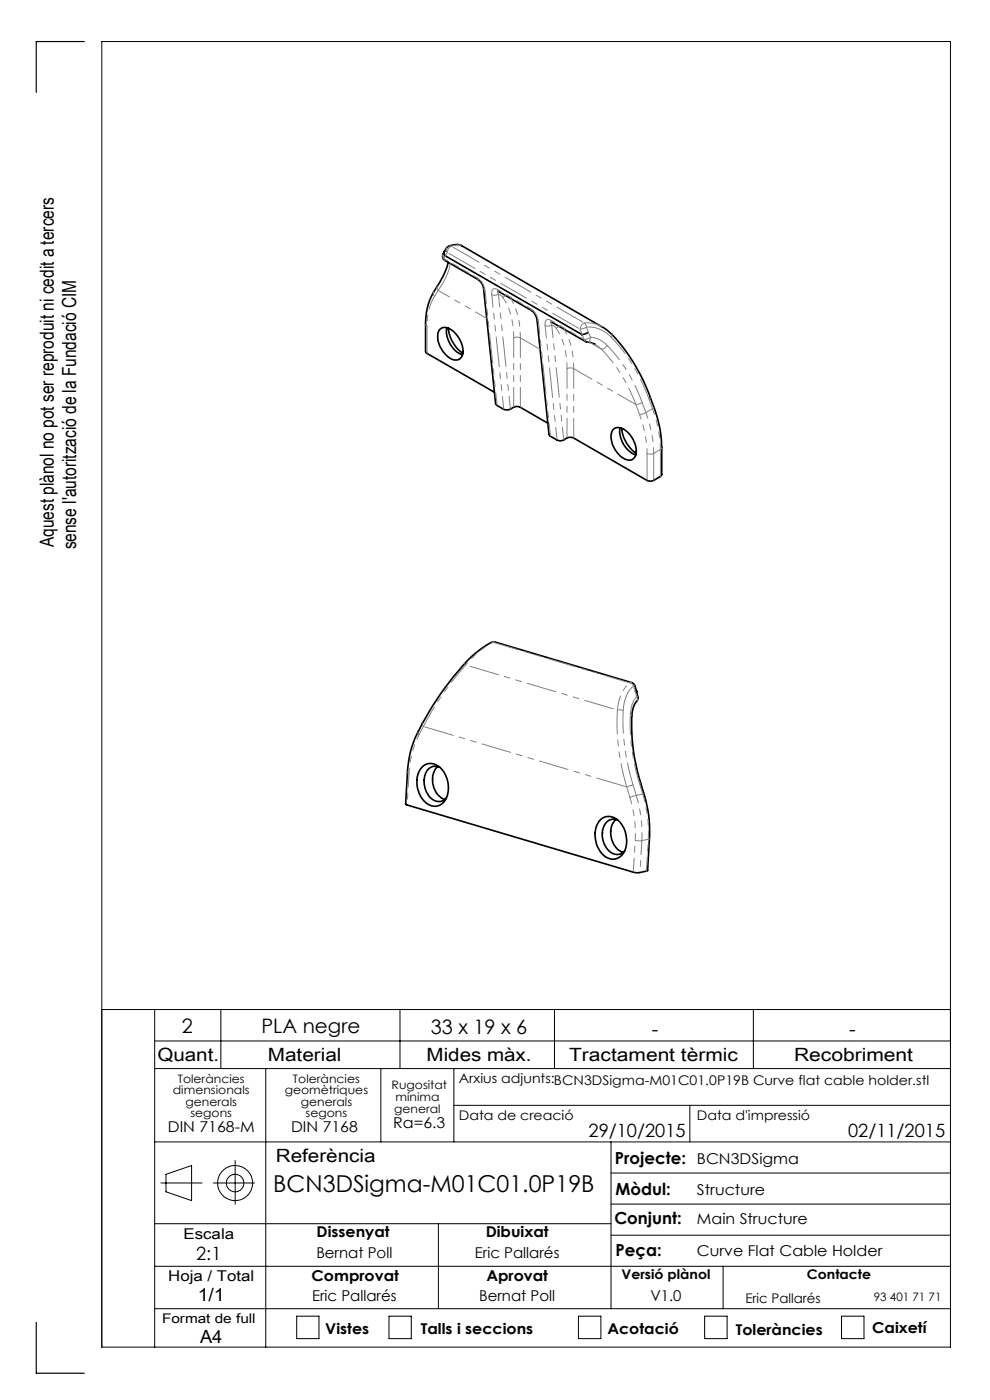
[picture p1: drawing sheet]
<svg xmlns="http://www.w3.org/2000/svg" width="210mm" height="297mm" viewBox="0 0 210 297" stroke-linecap="round" stroke-linejoin="round" font-family="sans-serif">
<g fill="none" stroke="#000" stroke-width=".21">
<path d="M21.6 214.2h180M32.8 214.2v71.6M46.8 214.2v12.5M84.8 214.2v12.5M117.6 214.2v12.5M159.8 214.2v12.5M32.8 220.8h168.8M32.8 226.7h168.8M56.4 226.7v59.1M80.8 226.7v15.5M96.3 226.7v15.5M96.3 234.5h105.3"/>
<path d="M146.3 234.5v7.7M32.8 259.6h96.8M32.8 242.2h168.8M34.1 251h8.8M35.2 249.1l5.4-1.8v7.4l-5.4-1.9zM45.3 251h8.7M49.9 246.2v9.3M93 259.6v18M129.6 242.2v35.4M129.6 255.4h72M129.6 248.8h72M32.8 277.6h168.8"/>
<path d="M32.8 268.6h168.8M62.9 279.2h4.8v4.8h-4.8zM82.5 279.2h4.7v4.8h-4.7zM122.7 279.2h4.8v4.8h-4.8zM129.6 262h72M149.5 279.2h4.7v4.8h-4.7zM153.4 268.6v9M178.5 279.2h4.8v4.8h-4.8zM21.6 285.8h180v-277h-180v277"/>
<circle cx="49.9" cy="251" r="3.7"/>
<circle cx="49.9" cy="251" r="1.86"/>
</g>
<path d="M17.9 8.8h-10.2v10.8M7.7 280.5v10.8h10.2" fill="none" stroke="#000" stroke-width=".25"/>
<g fill="none" stroke="#000" stroke-width=".35">
<path d="M94.3 53.3l-.3 .6a1.03 1.03 0 0 0 .4 1.3l7.1 4.1a2.8 2.8 0 0 1 1.1 2l2.5 24.4 .3 .3 1.9 1 1-.2 .6-.4a1.5 1.5 0 0 1 1.4 0l5.9 3.4M95.1 55.7a18 18 0 0 1-3.1 6.2 12.8 12.8 0 0 0-1.7 7v5.7l.2 .3 14.4 8.3M93.4 69.8a2.16 2.16 0 0 1 2.8 .5 5.2 5.2 0 0 1 1.8 5.3 1.79 1.79 0 0 1-3 .1 5.4 5.4 0 0 1-2-5.3zM94.8 69.5a5.4 5.4 0 0 0 3.3 5.8M95.1 69.6a7.2 7.2 0 0 0 3.1 5.3M105.6 61.8l7.2 4.1a2.96 2.96 0 0 1 1.1 1.9l2.6 24.4 .1 .2 1.7 1 .5 .1 .6-.1 1-.6h1.1l15.7 9.1a1.5 1.5 0 0 0 1.4 0l1.5-.8 .3-.4v-5.7a29.6 29.6 0 0 0-2.7-11.5 35.8 35.8 0 0 0-8.9-13.4l-30.9-18a2.8 2.8 0 0 0-3.2 .5l-.5 .8 .3 .9 28.9 16.7 1.4-.5M116.9 68.3l7.3 4.2 1.1 .2 1 .4M130.2 91a2.19 2.19 0 0 1 2.8 .5 5.1 5.1 0 0 1 1.7 5.4 1.64 1.64 0 0 1-2.5 .3 5.1 5.1 0 0 1-2.3-5.9zM131.6 90.7a5.4 5.4 0 0 0 3.3 5.8M131.9 90.8a7.4 7.4 0 0 0 3 5.4M99.4 139.9a14.2 14.2 0 0 1 5.2-3.7l29.5 8.6 .5 .4 .4 1.4 .3 1.3-.1 .6a5.5 5.5 0 0 0-1.2 4.1 45.8 45.8 0 0 0 2.8 16.5 26.4 26.4 0 0 1 1 8.8l-.4 6.8-1.8 .4-1.3-.1-48.1-14.3-.2-.1 .4-6.8a22.6 22.6 0 0 1 3.9-11.5 65.1 65.1 0 0 1 9.1-12.4zM134.7 146.6h.3"/>
<path d="M89.6 162.7a2.86 2.86 0 0 1 4.4 .9 5.6 5.6 0 0 1-.1 6.8 2.86 2.86 0 0 1-4.4-1 5.6 5.6 0 0 1 .1-6.7zM92.9 162.6a4.5 4.5 0 0 0 1.5 7M93.2 162.7a2.33 2.33 0 0 0-3.2 2.3 4.5 4.5 0 0 0 2.6 5 2.05 2.05 0 0 0 2.1-.7M127.4 173.9a3.1 3.1 0 0 1 4.7 1.4 5.2 5.2 0 0 1-.7 6.6 3.1 3.1 0 0 1-4.4-1.7 5.4 5.4 0 0 1 .4-6.3zM130.7 173.8a4.5 4.5 0 0 0 .7 6.7l.8 .3M131.1 174a2.23 2.23 0 0 0-3.1 1.7 4.5 4.5 0 0 0 2.4 5.5l.4 .1a2.04 2.04 0 0 0 1.7-.8"/>
</g>
<g fill="none" stroke="#808080" stroke-width=".21" stroke-dasharray="6.3 1.3 1.3 1.3 1.3 1.3">
<path d="M94.2 54.9l.2 .3M94.2 54.9l-.3-.5 .1-.5M94.5 54.3l-.3 .6M94.9 53.6l-.4 .6M94.9 53.6l-.3-.5 .1-.5M95.5 55.9a12.9 12.9 0 0 1-2.6 5.7M95.8 52.3a1.47 1.47 0 0 0-.9 1.3M95.8 52.3l-.6-.1M97.9 52.1l-.8-.2-1.3 .4M101.3 59a3.8 3.8 0 0 1 1.6 2.7M101.3 59l.2 .3M90.6 69.2v5.8"/>
<path d="M90.6 69.2l-.3-.4M92.2 62.8l-.3-.4 .1-.5M92.9 61.6l-.2-.5 .1-.4M92.9 61.6l-.7 1.2M102.9 61.7l-.3-.4M104.3 62.5a.84 .84 0 0 1 .2-1 .84 .84 0 0 1 1-.1M104.3 62.5a1.42 1.42 0 0 0 1.4-.1M105.5 61.4l.2 .4M105.7 61.7l-.2 .2 .2 .5M106.7 63.1l.6-.4M106.7 63.1l-1-.7M109 71.7a1.56 1.56 0 0 1 1.4 0"/>
<path d="M112.6 65.5a3.8 3.8 0 0 1 1.6 2.7M112.6 65.5l.2 .4M114.2 68.2l-.3-.4M114.6 74.1l-4.2-2.4M115.6 69v-.2a.78 .78 0 0 1 .3-.9 .78 .78 0 0 1 .9 0M117 68.3l-.2 .1 .2 .5M117 68.9a1.43 1.43 0 0 1-1.4 .1M117 68.3l-.2-.4M118 69.7l.6-.5M118 69.7l-1-.8M120.3 78.2a1.56 1.56 0 0 1 1.4 0M123.1 69.8l1.3-.4"/>
<path d="M123.1 69.8a1.47 1.47 0 0 1 .9-1.3M123.5 71l-.4-1.2M123.9 72l-.5-1M123.9 72l1.4-.5M124 68.5l1.9 .1 1.9 .8M124 68.5l.4 .9M124.2 72.4l-.3-.4M124.4 69.4l.4 1.1M124.6 72.5l.5-.3 .2-.7M124.8 70.5l.5 1M125.3 71.5a5.4 5.4 0 0 1 3.5 1.8M127.6 74.1a1.45 1.45 0 0 0 1.2-.8"/>
<path d="M127.6 74.1l-1.3-1M127.6 74.1l-2.6-1.5M129.6 71.5a6.4 6.4 0 0 0-5.2-2.1M129.7 70.9l-.1 .6M134.9 85.8l1.3-.4M135.7 88l-.8-2.2M135.7 88l1.3-.5M136.2 85.4l.8 2.1M137 87.5l1.4-.8M137.3 96.2a1.56 1.56 0 0 0 1.4 0M138 84.3l-.4 .3M138.4 86.7l-.8-2.1"/>
<path d="M138.7 96.2v5.7M138.7 86.4l-.3 .3M140.1 95.4l-1.4 .8M140.4 95l-.3 .4M137.3 101.9v-5.7M140.1 101.1v-5.7M104.6 136.3l-.3-.1M105 136.2l-.4 .1M88.9 155.9l-.2-.6M89.8 154.1l-.9 1.8M89.8 154.1l-.2-.6M98.8 141.1l-.2-.3"/>
<path d="M131 150.6l1.2 .1M133.6 144.9l.4 .2 .4 .4M133.6 144.9l.4-.1M133.7 151.5l.4-2.1 .9-1.6M134 151.9l-.3-.4M134.4 145.5a7.1 7.1 0 0 0-2.2 5.2M134.7 145.5h-.3M134.8 146.6l-.4-1.1M135 147.8l-.2-1.2M135.1 148.7l.1-.5-.2-.4M135.3 147.8h-.3M86.8 164l-.4-.2"/>
<path d="M132.9 166.9l1.4-.4M133.6 169.2l1.4-.5M133.6 169.2l-.7-2.3M134.3 166.5l.7 2.2M134.7 178.3h1.4M135 168.7l1.3-.3M135.9 166.2h-.2M136.3 168.4l-.6-2.2M136.6 168.4h-.3M137.5 178l-1.4 .3M137.8 177.9l-.3 .1"/>
</g>
<path d="M128.8 73.3a33.8 33.8 0 0 1 7.4 12.1" fill="none" stroke="#808080" stroke-width=".21" stroke-dasharray="6.3 1.3 1.3 1.3 1.3 1.3" stroke-dashoffset="2.4"/>
<path d="M137.6 84.6a36.4 36.4 0 0 0-8-13.1" fill="none" stroke="#808080" stroke-width=".21" stroke-dasharray="6.3 1.3 1.3 1.3 1.3 1.3" stroke-dashoffset="1.8"/>
<path d="M134.9 85.8a33.4 33.4 0 0 0-7.3-11.7" fill="none" stroke="#808080" stroke-width=".21" stroke-dasharray="6.3 1.3 1.3 1.3 1.3 1.3" stroke-dashoffset="2.5"/>
<path d="M95.8 52.3l28.2 16.2M123.1 69.8l-28.2-16.2" fill="none" stroke="#808080" stroke-width=".21" stroke-dasharray="6.3 1.3 1.3 1.3 1.3 1.3" stroke-dashoffset="-.4"/>
<path d="M108.3 63.3a15.5 15.5 0 0 1 2.1 8.4M119.7 69.8a15.5 15.5 0 0 1 2 8.4" fill="none" stroke="#808080" stroke-width=".21" stroke-dasharray="6.3 1.3 1.3 1.3 1.3 1.3" stroke-dashoffset="5.2"/>
<path d="M134.9 85.8l-13.2-7.6" fill="none" stroke="#808080" stroke-width=".21" stroke-dasharray="6.3 1.3 1.3 1.3 1.3 1.3" stroke-dashoffset="1.9"/>
<path d="M94.2 54.9l7.1 4.1M105.5 61.4l7.1 4.1M116.8 67.9l7.1 4.1" fill="none" stroke="#808080" stroke-width=".21" stroke-dasharray="6.3 1.3 1.3 1.3 1.3 1.3" stroke-dashoffset="5.4"/>
<path d="M102.9 61.7l2.5 24.3M114.2 68.2l2.5 24.3M106.8 86.8l-2.5-24.3M118.2 93.3l-2.6-24.3" fill="none" stroke="#808080" stroke-width=".21" stroke-dasharray="6.3 1.3 1.3 1.3 1.3 1.3" stroke-dashoffset="3.7"/>
<path d="M110.4 71.7v14.7M121.7 78.2v14.7M109 86.4v-14.7M120.3 92.9v-14.7" fill="none" stroke="#808080" stroke-width=".21" stroke-dasharray="6.3 1.3 1.3 1.3 1.3 1.3" stroke-dashoffset="2.2"/>
<path d="M137.3 96.2a24.4 24.4 0 0 0-1.6-8.2M88.9 155.9a20.2 20.2 0 0 0-2.1 8.1" fill="none" stroke="#808080" stroke-width=".21" stroke-dasharray="6.3 1.3 1.3 1.3 1.3 1.3" stroke-dashoffset="5.3"/>
<path d="M137 87.5a25.7 25.7 0 0 1 1.7 8.7M140.1 95.4a25.6 25.6 0 0 0-1.7-8.7" fill="none" stroke="#808080" stroke-width=".21" stroke-dasharray="6.3 1.3 1.3 1.3 1.3 1.3" stroke-dashoffset="5.1"/>
<path d="M103.3 67.6l-10.4-6M105.7 62.4l2.6 24.4M117 68.9l2.6 24.4" fill="none" stroke="#808080" stroke-width=".21" stroke-dasharray="6.3 1.3 1.3 1.3 1.3 1.3" stroke-dashoffset="3.6"/>
<path d="M109 71.7a15.1 15.1 0 0 0-2.3-8.6M120.3 78.2a15.1 15.1 0 0 0-2.3-8.5" fill="none" stroke="#808080" stroke-width=".21" stroke-dasharray="6.3 1.3 1.3 1.3 1.3 1.3" stroke-dashoffset="5"/>
<path d="M92.2 62.8a12 12 0 0 0-1.6 6.4M131 150.6a8.2 8.2 0 0 1 2.6-5.7" fill="none" stroke="#808080" stroke-width=".21" stroke-dasharray="6.3 1.3 1.3 1.3 1.3 1.3" stroke-dashoffset="3.3"/>
<path d="M132.2 150.7a46 46 0 0 0 2.1 15.8" fill="none" stroke="#808080" stroke-width=".21" stroke-dasharray="6.3 1.3 1.3 1.3 1.3 1.3" stroke-dashoffset="1.5"/>
<path d="M135.7 166.2a42.7 42.7 0 0 1-2-14.7" fill="none" stroke="#808080" stroke-width=".21" stroke-dasharray="6.3 1.3 1.3 1.3 1.3 1.3" stroke-dashoffset="2.1"/>
<path d="M132.9 166.9a47.2 47.2 0 0 1-1.9-16.3" fill="none" stroke="#808080" stroke-width=".21" stroke-dasharray="6.3 1.3 1.3 1.3 1.3 1.3" stroke-dashoffset="1.3"/>
<path d="M89.8 154.1l43.1 12.8" fill="none" stroke="#808080" stroke-width=".21" stroke-dasharray="6.3 1.3 1.3 1.3 1.3 1.3" stroke-dashoffset="-.3"/>
<path d="M98.8 141.1a63.7 63.7 0 0 0-9 13" fill="none" stroke="#808080" stroke-width=".21" stroke-dasharray="6.3 1.3 1.3 1.3 1.3 1.3" stroke-dashoffset="1.6"/>
<path d="M98.8 141.1l32.2 9.5" fill="none" stroke="#808080" stroke-width=".21" stroke-dasharray="6.3 1.3 1.3 1.3 1.3 1.3" stroke-dashoffset="-.9"/>
<path d="M134.7 178.3a26.1 26.1 0 0 0-1.1-9.1" fill="none" stroke="#808080" stroke-width=".21" stroke-dasharray="6.3 1.3 1.3 1.3 1.3 1.3" stroke-dashoffset="4.9"/>
<path d="M135 168.7a27.5 27.5 0 0 1 1.1 9.6M137.5 178a27.5 27.5 0 0 0-1.2-9.6" fill="none" stroke="#808080" stroke-width=".21" stroke-dasharray="6.3 1.3 1.3 1.3 1.3 1.3" stroke-dashoffset="4.7"/>
<path d="M86.8 164l-.4 6.8M136.1 178.3l-.3 6.8M134.3 185l.4-6.7M137.1 184.8l.4-6.8" fill="none" stroke="#808080" stroke-width=".21" stroke-dasharray="6.3 1.3 1.3 1.3 1.3 1.3" stroke-dashoffset="3.4"/>
<path d="M104.6 136.3a19.4 19.4 0 0 0-5.8 4.8" fill="none" stroke="#808080" stroke-width=".21" stroke-dasharray="6.3 1.3 1.3 1.3 1.3 1.3" stroke-dashoffset="5.7"/>
<path d="M133.6 144.9l-29-8.6" fill="none" stroke="#808080" stroke-width=".21" stroke-dasharray="6.3 1.3 1.3 1.3 1.3 1.3" stroke-dashoffset=".8"/>
<text font-size="4.9" x="58" y="253">BCN3DSigma-M01C01.0P19B</text>
<g font-size="4.2">
<text x="38.6" y="219">2</text>
<text x="55.5" y="219.2">PLA negre</text>
<text x="91.4" y="219.4">33 x 19 x 6</text>
<text x="138.3" y="219.7">-</text>
<text x="180.1" y="219.7">-</text>
</g>
<g font-size="4.1">
<text x="11.4" y="116.1" transform="rotate(-90 11.4 116.1)">Aquest plànol no pot ser reproduit ni cedit a tercers</text>
<text x="16.2" y="116.6" transform="rotate(-90 16.2 116.6)">sense l'autorització de la Fundació CIM</text>
</g>
<g font-size="3.9">
<text x="33.4" y="225">Quant.</text>
<text x="56.8" y="225">Material</text>
<text x="90.5" y="225">Mides màx.</text>
<text x="120.7" y="225">Tractament tèrmic</text>
<text x="168.4" y="225">Recobriment</text>
<text x="124.8" y="241.3">29/10/2015</text>
<text x="179.9" y="241.3">02/11/2015</text>
<text x="58.5" y="246.5">Referència</text>
<text x="41.6" y="267.2">2:1</text>
<text x="41.9" y="276.1">1/1</text>
<text x="42.4" y="284.9">A4</text>
</g>
<g font-size="3.5">
<text x="130.5" y="246.8">Projecte:</text>
<text x="130.6" y="253.4">Mòdul:</text>
<text x="130.3" y="259.8">Conjunt:</text>
<text x="130.6" y="266.4">Peça:</text>
</g>
<g font-size="3.2">
<text x="83.4" y="239.3">Ra=6.3</text>
<text x="35.6" y="240.1">DIN 7168-M</text>
<text x="61.7" y="240.1">DIN 7168</text>
<text x="147.8" y="246.8">BCN3DSigma</text>
<text x="147.8" y="253.4">Structure</text>
<text x="38.9" y="262.9">Escala</text>
<text x="67.2" y="262.5">Dissenyat</text>
<text x="103" y="262.5">Dibuixat</text>
<text x="147.8" y="259.8">Main Structure</text>
<text x="67.1" y="266.8">Bernat Poll</text>
<text x="100.7" y="266.8">Eric Pallarés</text>
<text x="147.8" y="266.4">Curve Flat Cable Holder</text>
<text x="35.7" y="271.7">Hoja / Total</text>
<text x="66.1" y="271.7">Comprovat</text>
<text x="103.2" y="271.7">Aprovat</text>
<text x="66.2" y="276.1">Eric Pallarés</text>
<text x="101.6" y="276.1">Bernat Poll</text>
<text x="138" y="276.1">V1.0</text>
<text x="69" y="283.1">Vistes</text>
<text x="89.3" y="283.1">Talls i seccions</text>
<text x="128.8" y="283.1">Acotació</text>
<text x="156.1" y="283.2">Toleràncies</text>
<text x="185" y="282.8">Caixetí</text>
</g>
<g font-size="2.8">
<text x="97.3" y="229.6">Arxius adjunts:BCN3DSigma-M01C01.0P19B Curve flat cable holder.stl</text>
<text x="97.3" y="237.7">Data de creació</text>
<text x="147.8" y="237.7">Data d'impressió</text>
<text x="131.8" y="271.4">Versió plànol</text>
<text x="171.2" y="271.4">Contacte</text>
<text x="34.4" y="280.7">Format de full</text>
<text x="158.1" y="276.3">Eric Pallarés</text>
</g>
<g font-size="2.5">
<text x="36.7" y="232.1">dimensionals</text>
<text x="37.7" y="229.6">Toleràncies</text>
<text x="60.4" y="232.1">geomètriques</text>
<text x="62.1" y="229.6">Toleràncies</text>
<text x="83.1" y="231">Rugositat</text>
<text x="83.9" y="233.5">mínima</text>
<text x="39.4" y="234.6">generals</text>
<text x="40.4" y="237.1">segons</text>
<text x="63.8" y="234.6">generals</text>
<text x="64.8" y="237.1">segons</text>
<text x="83.6" y="236.2">general</text>
<text x="185.4" y="276.1">93 401 71 71</text>
</g>
</svg>
